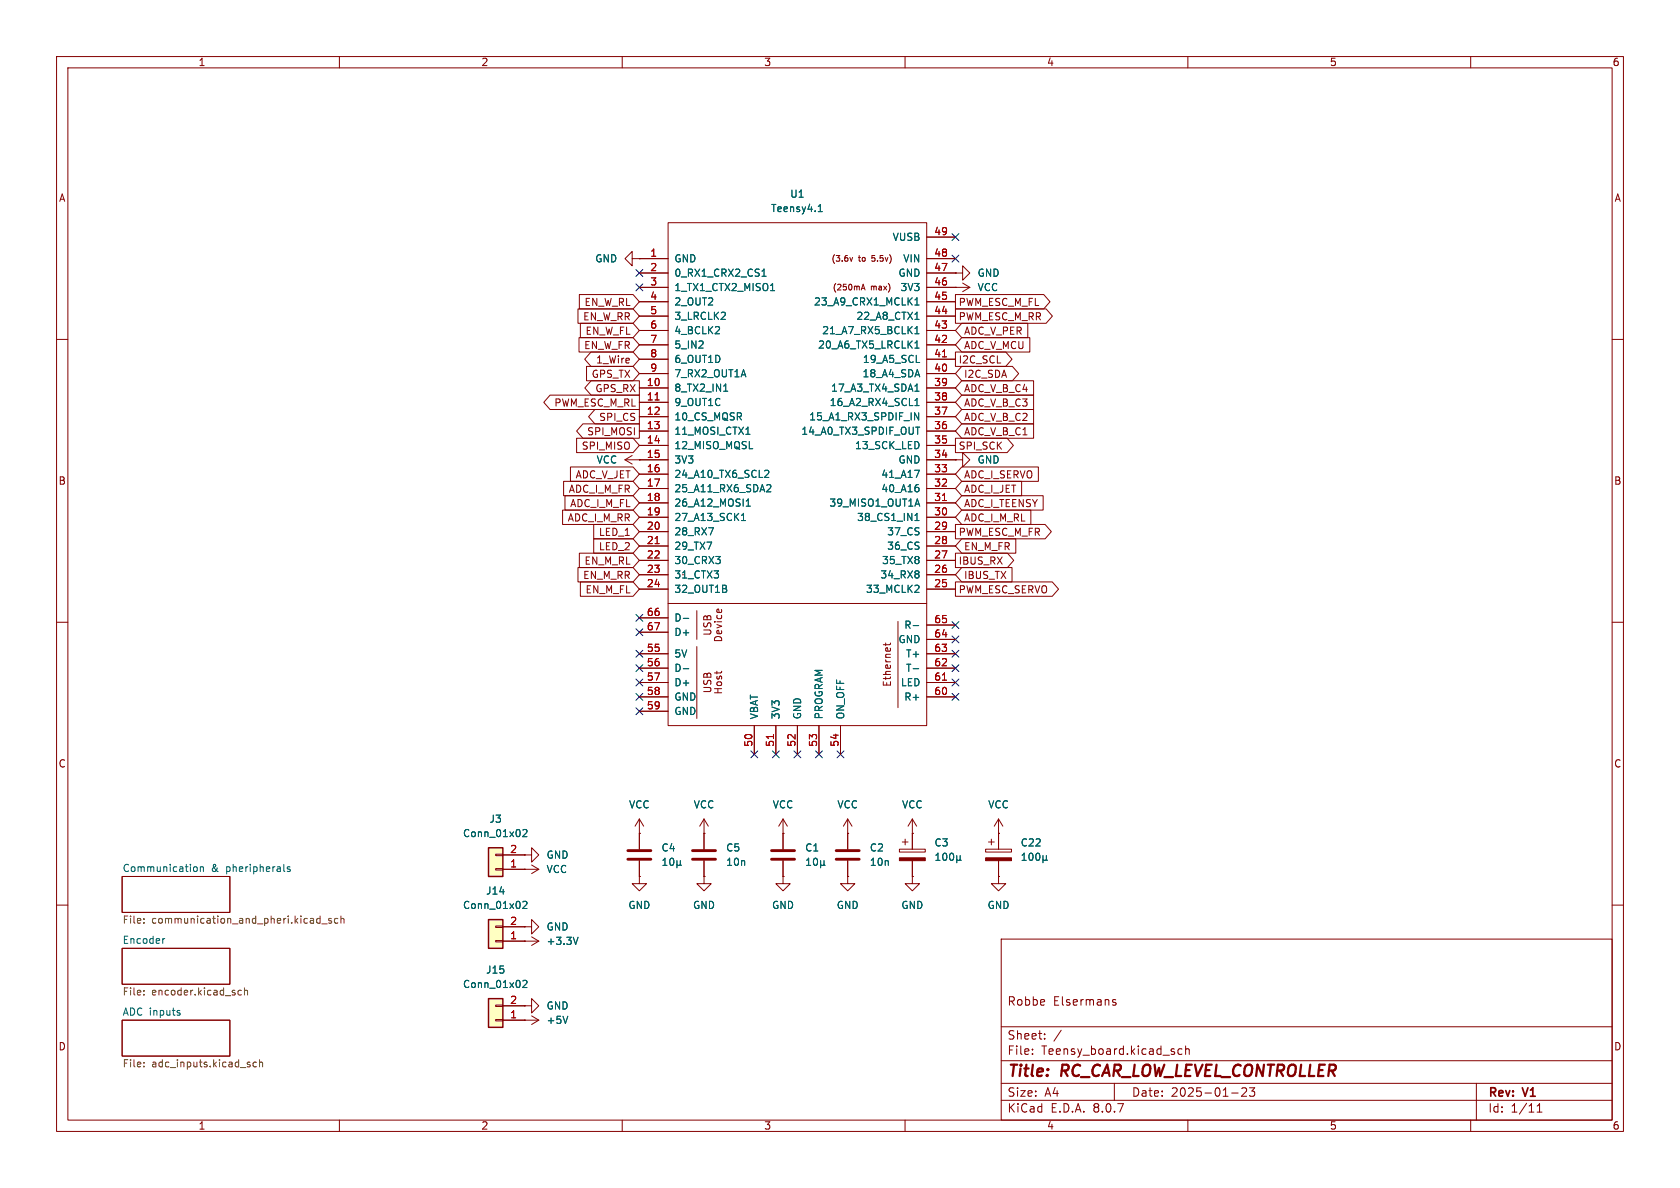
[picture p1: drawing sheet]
<svg xmlns="http://www.w3.org/2000/svg" width="297mm" height="210mm" viewBox="0 0 297 210" stroke-linecap="round" stroke-linejoin="round" font-family="sans-serif">
<g fill="none" stroke="#840000" stroke-width=".18">
<path d="M10 10h277v190h-277zM12 12h273v186h-273zM60 10v2M110 10v2M160 10v2M210 10v2M260 10v2M10 60h2M285 60h2M10 110h2M285 110h2M21.6 154.9h19v6.4h-19z"/>
<path d="M113 147.3h.1M113 144.8l-.7 1.3M113 144.8v2.5M113 144.8l.8 1.3M138.4 154.9v1.3h1.3l-1.3 1.3-1.2-1.3h1.2M138.4 154.9h.1M138.4 147.3v2.8M138.4 152.1v2.8M159 150.1h4.6v.5h-4.6zM159.5 148.8h1M160 148.3v1.1M161.3 147.3h.1"/>
<path d="M161.3 154.9v1.3h1.3l-1.3 1.3-1.3-1.3h1.3M161.3 154.9h.1M161.3 144.8l-.8 1.3M161.3 144.8v5.3M161.3 152.1v2.8M161.3 144.8l.8 1.3M174.2 150.1h4.6v.5h-4.6zM174.8 148.8h1M175.3 148.3v1.1M176.5 154.9v1.3h1.3l-1.3 1.3-1.2-1.3h1.2M176.5 154.9h.1M176.5 147.3h.1"/>
<path d="M176.5 144.8l-.7 1.3M176.5 144.8v5.3M176.5 152.1v2.8M176.5 144.8l.8 1.3M10 160h2M21.6 167.6h19v6.4h-19zM92.7 177.8h1.3v-1.3l1.2 1.3-1.2 1.3v-1.3M92.7 177.8h.1M94 179.6l1.2 .7M177 166h108v32h-108zM196.7 177l.6 .4-.2 .3-.4-.1M197.2 176.8l-.3-.1-.2 .2"/>
<path d="M285 160h2M21.6 180.3h19v6.4h-19zM60 198v2M92.7 180.3h.1M92.7 180.3h2.5M95.2 180.3l-1.2 .8M110 198v2M160 198v2M177 194.5h108M177 191.5h108M177 187.5h108M177 181.5h108"/>
<path d="M182.5 186.3v.1M182.5 185.5v.1M184.7 183.6v.1M184.7 182.8v.1M187.6 182.1l-1.3 2M197 191.5v3M209 185.5l-.5-.1-.3 .3v.4l.2 .2h.6M209.6 185.5l.2-.1 .4 .1v.9M209.6 184.9v1.5M210 198v2M217.7 193.2h1.2M219.5 192.4l.6-.1 .2 .1 .1 .3-.9 1.1h.9"/>
<path d="M220.9 192.3h.9l-.5 .6 .4 .1v.7l-.2 .1h-.4l-.2-.1M260 198v2M261 191.5v6.5M271.7 196.6h.9M271.7 195.5l.5-.4v1.5"/>
</g>
<g fill="none" stroke="#006464" stroke-width=".18">
<path d="M34.3 153.3l.3-.1 .3 .3-.1 .5h-.5M35.4 153.3l.2-.1 .3 .1 .1 .8M35.4 153.2v.9M51.3 153.3l-.3-.1-.2 .2v.2l.5 .1v.3h-.5M142.6 153h.7M142.6 152.1l.4-.4v1.3M144 151.8l.1-.1a.68 .68 0 0 1 .4 .6 .68 .68 0 0 1-.4 .7 .84 .84 0 0 1-.1-1.2zM145.1 152.8l.2 .2h.2l.2-.2M145.1 152.1v1.3M145.7 152.8l.2 .2M145.7 152.1v.7M165.5 152.1h.7"/>
<path d="M165.5 151.2l.3-.4v1.3M166.8 150.9l.2-.1a.68 .68 0 0 1 .4 .7 .68 .68 0 0 1-.4 .6l-.2-.1-.1-.4zM168 150.9l.2-.1a.68 .68 0 0 1 .4 .7 .68 .68 0 0 1-.4 .6l-.2-.1-.1-.4zM169.1 151.9l.2 .2h.3l.1-.2M169.1 151.2v1.3M169.7 151.9l.2 .2M169.7 151.2v.7M180.7 152.1h.7M180.7 151.2l.4-.4v1.3M182 150.9l.2-.1a.68 .68 0 0 1 .4 .7 .68 .68 0 0 1-.4 .6l-.2-.1-.1-.4zM183.2 150.9l.2-.1a.68 .68 0 0 1 .5 .7 .68 .68 0 0 1-.5 .6l-.2-.1-.1-.4zM184.4 151.9l.2 .2h.2l.2-.2"/>
<path d="M184.4 151.2v1.3M185 151.9l.2 .2M185 151.2v.7M29.1 165.9l-.3 .3M31.5 179l.3 .1v.2l-.1 .2h-.3M31.5 178.6l.3 .1M100.4 179.6l-.4 1.3"/>
</g>
<g fill="none" stroke="#725600" stroke-width=".18">
<path d="M25.4 162.4v.1M25.4 163.1v.1M25.4 175.1v.1M25.4 175.8v.1M42.7 175.1h-.4l-.2 .2 .1 .5h.5M43.2 175.2l.2-.1h.3l.1 .8M43.2 174.6v1.3M56.2 162.4h.4M56.6 161.9v1.3M56.6 163.1l-.4 .1M56.9 163.3h1M58.6 162.4h-.3l-.2 .1 .1 .2 .4 .1v.3h-.5"/>
<path d="M59.7 162.4h-.3l-.3 .2 .1 .5h.5M60.3 162.5l.2-.1h.3v.8M60.3 161.9v1.3M25.4 188.5v.1M25.4 187.8v.1M44.2 188.2v.3M45.3 187.8h-.3l-.3 .2 .2 .5h.4M45.9 187.9l.2-.1h.3v.8M45.9 187.3v1.3"/>
</g>
<path d="M136.4 151.9h4.1M136.4 150.4h4.1" fill="none" stroke="#840000" stroke-width=".51"/>
<g fill="#840000" stroke="#840000" stroke-width=".18">
<path d="M174.2 151.6h4.6v.5h-4.6z"/>
<path d="M159 151.6h4.6v.5h-4.6z"/>
</g>
<path d="M86.4 176.5h2.5v5.1h-2.5z" fill="#ffffc2"/>
<path d="M168.9 48.3h1.3v-1.3l1.2 1.3-1.2 1.2v-1.2M168.9 48.3h.1M168.9 50.8h.1M168.9 50.8h2.5M170.2 50l1.2 .8M171.4 50.8l-1.2 .8M87.6 177.7h1.3v.2h-1.3zM88.9 177.8h3.8M87.6 180.2h1.3v.3h-1.3zM88.9 180.3h3.8" fill="none" stroke="#840000" stroke-width=".18"/>
<path d="M86.4 176.5h2.5v5.1h-2.5z" fill="none" stroke="#840000" stroke-width=".25"/>
<path d="M92.4 173.4l.5-.1 .3 .4-.8 .9h.8" fill="none" stroke="#006464" stroke-width=".18"/>
<path d="M86.4 162.6h2.5v5h-2.5z" fill="#ffffc2"/>
<g fill="none" stroke="#840000" stroke-width=".18">
<path d="M168.9 81.3h1.3v-1.3l1.2 1.3-1.2 1.3v-1.3M168.9 81.3h.1M92.7 153.7h.1M92.7 153.7h2.5M94 152.9l1.2 .8M95.2 153.7l-1.2 .7M113 154.9v1.3h1.3l-1.3 1.3-1.2-1.3h1.2M113 154.9h.1M113 147.3v2.8M113 152.1v2.8M124.5 147.3h.1M124.5 154.9v1.3h1.2l-1.2 1.3-1.3-1.3h1.3"/>
<path d="M124.5 154.9h.1M124.5 144.8v5.3M124.5 152.1v2.8M124.5 144.8l-.8 1.3M124.5 144.8l.7 1.3M149.9 147.3v2.8M149.9 152.1v2.8M87.6 163.7h1.3v.3h-1.3zM87.6 166.2h1.3v.3h-1.3zM88.9 166.4h3.8M88.9 163.8h3.8M92.7 163.8h1.3v-1.2l1.2 1.2-1.2 1.3v-1.3"/>
<path d="M92.7 163.8h.1"/>
</g>
<path d="M86.4 162.6h2.5v5h-2.5z" fill="none" stroke="#840000" stroke-width=".25"/>
<path d="M92.4 159.5l.5-.2 .3 .4-.8 .9h.8M117.2 153h.7M117.2 152.1l.4-.4v1.3M118.6 151.8l.1-.1a.68 .68 0 0 1 .4 .6 .68 .68 0 0 1-.4 .7 .84 .84 0 0 1-.1-1.2zM119.7 152.8l.2 .2h.2l.2-.2M119.7 152.1v1.3M120.3 152.8l.2 .2M120.3 152.1v.7" fill="none" stroke="#006464" stroke-width=".18"/>
<path d="M111 151.9h4.1M111 150.4h4.1M122.4 151.9h4.1M122.4 150.4h4.1M147.8 151.9h4.1M147.8 150.4h4.1" fill="none" stroke="#840000" stroke-width=".51"/>
<path d="M86.4 149.9h2.5v5h-2.5z" fill="#ffffc2"/>
<g fill="none" stroke="#840000" stroke-width=".18">
<path d="M118.1 39.4h45.7v88.9h-45.7zM102.2 54.6h9.7l1.1 1.3-1.1 1.3h-9.7zM102.4 59.7h9.5l1.1 1.3-1.1 1.2h-9.5zM102.4 52.1h9.5l1.1 1.2-1.1 1.3h-9.5zM102.6 57.1h9.3l1.1 1.3-1.1 1.3h-9.3zM111.8 45.7v-1.2l-1.3 1.2 1.3 1.3v-1.3h1.2M113 45.7h.1M113 58.4h5.1M113 55.9h5.1M113 53.3h5.1M113 50.8h5.1M113 48.3h5.1"/>
<path d="M113 45.7h5.1M150.7 45.5l-.2 .7M152.3 51.3l.3-1.1 .3 1.1M152.4 51h.4M163.8 58.4h5.1M163.8 55.9h5.1M163.8 53.3h5.1M163.8 50.8h5.1M163.8 48.3h5.1M163.8 45.7h5.1M163.8 41.9h5.1M168.9 54.6h16l1.2 1.3-1.2 1.3h-16z"/>
<path d="M168.9 52.1h15.6l1.1 1.2-1.1 1.3h-15.6zM168.9 48.3h.1M168.9 50.8h.1M170 57.1h11.7v2.6h-11.7l-1.1-1.3zM170 59.7h12.1v2.5h-12.1l-1.1-1.2zM97.2 69.8h15.8v2.6h-15.8l-1.1-1.3zM101.9 77.5h10l1.1 1.2-1.1 1.3h-10zM103 74.9h10v2.6h-10l-1.1-1.3zM103.7 64.8h8.2l1.1 1.2-1.1 1.3h-8.2zM104.5 62.2h7.4l1.1 1.3-1.1 1.3h-7.4l-1.1-1.3zM104.5 67.3h8.5v2.6h-8.5l-1.1-1.3zM105.2 72.4h7.8v2.5h-7.8l-1.1-1.2z"/>
<path d="M113 68.6h5.1M113 71.1h5.1M113 73.7h5.1M113 76.2h5.1M113 78.7h5.1M113 66h5.1M113 63.5h5.1M113 61h5.1M163.8 68.6h5.1M163.8 71.1h5.1M163.8 73.7h5.1M163.8 76.2h5.1"/>
<path d="M163.8 78.7h5.1M163.8 66h5.1M163.8 63.5h5.1M163.8 61h5.1M168.9 62.2h8.9l1.1 1.3-1.1 1.3h-8.9zM168.9 77.5h9.1l1.2 1.2-1.2 1.3h-9.1zM170 64.8h9l1.1 1.2-1.1 1.3h-9l-1.1-1.3zM170 69.8h12.7v2.6h-12.7l-1.1-1.3zM170 72.4h12.7v2.5h-12.7l-1.1-1.2zM170 74.9h12.7v2.6h-12.7l-1.1-1.3zM170 67.3h12.7v2.6h-12.7l-1.1-1.3zM99.5 90.2h12.4l1.1 1.2-1.1 1.3h-12.4z"/>
<path d="M99.6 85.1h12.3l1.1 1.3-1.1 1.2h-12.3zM99.9 87.6h12l1.1 1.3-1.1 1.3h-12zM100.8 82.5h11.1l1.1 1.3-1.1 1.3h-11.1zM102.4 97.8h9.5l1.1 1.3-1.1 1.2h-9.5zM105 95.2h6.9l1.1 1.3-1.1 1.3h-6.9zM105 92.7h6.9l1.1 1.3-1.1 1.3h-6.9zM110.5 81.3h7.6M110.5 81.3l1.3 .7M111.8 80.5l-1.3 .8M113 81.3h.1M113 83.8h5.1M113 86.4h5.1"/>
<path d="M113 88.9h5.1M113 91.4h5.1M113 94h5.1M113 96.5h5.1M113 99.1h5.1M163.8 81.3h5.1M163.8 83.8h5.1M163.8 86.4h5.1M163.8 88.9h5.1M163.8 91.4h5.1M163.8 94h5.1M163.8 96.5h5.1"/>
<path d="M163.8 99.1h5.1M168.9 97.8h9.2l1.1 1.3-1.1 1.2h-9.2zM168.9 92.7h15.9l1.1 1.3-1.1 1.3h-15.9zM168.9 81.3h.1M170 90.2h12.2v2.5h-12.2l-1.1-1.3zM170 87.6h14.4v2.6h-14.4l-1.1-1.3zM170 95.2h9.6v2.6h-9.6l-1.1-1.3zM170 85.1h10.6v2.5h-10.6l-1.1-1.2zM170 82.5h13.6v2.6h-13.6l-1.1-1.3zM102.2 100.3h9.7l1.1 1.3-1.1 1.3h-9.7zM102.6 102.9h9.3l1.1 1.2-1.1 1.3h-9.3zM113 101.6h5.1"/>
<path d="M113 104.1h5.1M113 115.6h5.1M113 118.1h5.1M113 109.2h5.1M113 111.8h5.1M118.1 106.7h45.7M123.2 108v5M123.2 114.3v12.7M126.7 118.7v.4M126.8 107.7h.2l.2 .6M127.6 118.7v.1M156.6 113.7v.4"/>
<path d="M157.4 113.7l-.2 .3h-1M158.7 109.9v15.2M163.8 101.6h5.1M163.8 104.1h5.1M163.8 115.6h5.1M163.8 118.1h5.1M163.8 113h5.1M163.8 110.5h5.1M168.9 102.9h17.1l1.1 1.2-1.1 1.3h-17.1zM170 100.3h8.9v2.6h-8.9l-1.1-1.3zM113 120.7h5.1M113 123.2h5.1"/>
<path d="M113 125.7h5.1M133.3 128.3v5.1M137.2 128.3v5.1M141 128.3v5.1M144.8 128.3v5.1M148.6 128.3v5.1M163.8 120.7h5.1M163.8 123.2h5.1M87.6 151h1.3v.3h-1.3zM87.6 153.5h1.3v.3h-1.3zM88.9 153.7h3.8M88.9 151.1h3.8"/>
<path d="M92.7 151.1h1.3v-1.2l1.2 1.2-1.2 1.3v-1.3M92.7 151.1h.1M92.7 153.7h.1M113 154.9h.1M113 147.3h.1M113 147.3v2.8M113 152.1v2.8M124.5 154.9h.1M124.5 147.3h.1M124.5 147.3v2.8M124.5 152.1v2.8M138.4 147.3h.1"/>
<path d="M138.4 154.9h.1M138.4 144.8l-.7 1.3M138.4 144.8v5.3M138.4 152.1v2.8M138.4 144.8l.8 1.3M149.9 154.9v1.3h1.2l-1.2 1.3-1.3-1.3h1.3M149.9 154.9h.1M149.9 147.3h.1M149.9 144.8l-.8 1.3M149.9 144.8v5.3M149.9 152.1v2.8M149.9 144.8l.7 1.3"/>
<path d="M161.3 154.9h.1M161.3 147.3h.1M161.3 147.3v2.8M161.3 152.1v2.8M176.5 147.3h.1M176.5 154.9h.1M176.5 147.3v2.8M176.5 152.1v2.8M88.9 166.4h6.3M88.9 163.8h3.8M88.9 177.8h3.8M92.7 166.4h.1"/>
<path d="M92.7 177.8h.1M92.7 163.8h.1M94 165.6l1.2 .8M95.2 166.4l-1.2 .7M88.9 180.3h3.8M92.7 180.3h.1"/>
</g>
<path d="M86.4 149.9h2.5v5h-2.5z" fill="none" stroke="#840000" stroke-width=".25"/>
<g fill="none" stroke="#006464" stroke-width=".18">
<path d="M144.7 37.4h.7M144.7 36.5l.3-.4v1.3M134.7 48.8h.7M134.8 47.9l.3-.3v1.2M136.2 51.4h.7M161.7 53l.4-.4v1.3M161.7 58.1l.4-.4v1.3M161.7 59h.8M161.7 56.5h.8M161.7 53.9h.8M127.9 69.2h.8M131.9 76.8h.7"/>
<path d="M161.7 73l.7 1.2v-1.2M161.7 69.2h.8M161.7 60.6l.4-.3v1.2M161.7 70.8l.4-.4v1.3M161.7 71.7h.8M161.7 61.5h.8M161.9 75.5h.7M162 64.1h.6M162 68.1l.1-.2v1.3M125.3 93.3h.8l-.5 1.3M131.1 92h.7M131.1 91.1l.3-.4v1.3"/>
<path d="M131.9 89.5h.8M131.9 88.6l.4-.4v1.3M135.4 83.1l.4 .1 .1 .3-.8 .9h.8M135.7 85.7h.5l.1 .3-.8 .9h.8M161.7 83.1h.8l-.5 1.3M161.7 92h.8M161.7 91.1l.4-.4v1.3M161.9 89.1h.6M162.2 88.2l.4 1.3M162.4 86.2l.1 .2-.1 .5M120.8 118.2h1M120.8 109.3h1"/>
<path d="M161.4 118.2h1M161.4 110.6h1M162.4 103.5l.1 .2-.1 .3-.7 .7h.8M92.4 146.8l.5-.2 .3 .4-.8 .9h.8M92.4 159.5l.5-.2 .3 .4-.8 .9h.8M117.2 153h.7M117.2 152.1l.4-.4v1.3M118.6 151.8l.1-.1a.68 .68 0 0 1 .4 .6 .68 .68 0 0 1-.4 .7 .84 .84 0 0 1-.1-1.2zM119.7 152.8l.2 .2h.2l.2-.2M119.7 152.1v1.3M120.3 152.8l.2 .2M120.3 152.1v.7"/>
<path d="M142.6 153h.7M142.6 152.1l.4-.4v1.3M144 151.8l.1-.1a.68 .68 0 0 1 .4 .6 .68 .68 0 0 1-.4 .7 .84 .84 0 0 1-.1-1.2zM145.1 152.8l.2 .2h.2l.2-.2M145.1 152.1v1.3M145.7 152.8l.2 .2M145.7 152.1v.7M165.5 152.1h.7M165.5 151.2l.3-.4v1.3M166.8 150.9l.2-.1a.68 .68 0 0 1 .4 .7 .68 .68 0 0 1-.4 .6l-.2-.1-.1-.4zM168 150.9l.2-.1a.68 .68 0 0 1 .4 .7 .68 .68 0 0 1-.4 .6l-.2-.1-.1-.4zM169.1 151.9l.2 .2h.3l.1-.2"/>
<path d="M169.1 151.2v1.3M169.7 151.9l.2 .2M169.7 151.2v.7M180.7 152.1h.7M180.7 151.2l.4-.4v1.3M182 150.9l.2-.1a.68 .68 0 0 1 .4 .7 .68 .68 0 0 1-.4 .6l-.2-.1-.1-.4zM183.2 150.9l.2-.1a.68 .68 0 0 1 .5 .7 .68 .68 0 0 1-.5 .6l-.2-.1-.1-.4zM184.4 151.9l.2 .2h.2l.2-.2M184.4 151.2v1.3M185 151.9l.2 .2M185 151.2v.7M92.4 173.4l.5-.1 .3 .4-.8 .9h.8"/>
<path d="M100.4 179.6l-.4 1.3M102.2 165.7l-.4 1.2"/>
</g>
<path d="M115.8 70.7h.7M166.6 63.1h.7M115.8 96.1h.7M166.6 88.5h.7M136.7 129.8v.8M166.6 120.2h.7" fill="none" stroke="#a90000" stroke-width=".18"/>
<g fill="none" stroke="#000084" stroke-width=".18">
<path d="M112.4 50.2l1.2 1.2M112.4 47.7l1.2 1.2M113.6 50.2l-1.2 1.2M113.6 47.7l-1.2 1.2M168.3 45.1l1.2 1.2M168.3 41.3l1.2 1.2M169.5 45.1l-1.2 1.2M169.5 41.3l-1.2 1.2M112.4 108.6l1.2 1.2M112.4 111.2l1.2 1.2M112.4 117.5l1.2 1.2M112.4 115l1.2 1.2"/>
<path d="M113.6 108.6l-1.2 1.2M113.6 111.2l-1.2 1.2M113.6 117.5l-1.2 1.2M113.6 115l-1.2 1.2M168.3 112.4l1.2 1.2M168.3 117.5l1.2 1.2M168.3 115l1.2 1.2M168.3 109.9l1.2 1.2M169.5 112.4l-1.2 1.2M169.5 117.5l-1.2 1.2M169.5 115l-1.2 1.2M169.5 109.9l-1.2 1.2"/>
<path d="M112.4 120l1.2 1.3M112.4 125.1l1.2 1.2M112.4 122.6l1.2 1.2M113.6 120l-1.2 1.3M113.6 125.1l-1.2 1.2M113.6 122.6l-1.2 1.2M132.7 132.7l1.3 1.3M134 132.7l-1.3 1.3M136.6 132.7l1.2 1.3M137.8 132.7l-1.2 1.3M140.4 132.7l1.2 1.3M141.6 132.7l-1.2 1.3"/>
<path d="M144.2 132.7l1.2 1.3M145.4 132.7l-1.2 1.3M148 132.7l1.2 1.3M149.2 132.7l-1.2 1.3M168.3 122.6l1.2 1.2M168.3 120l1.2 1.3M169.5 122.6l-1.2 1.2M169.5 120l-1.2 1.3"/>
</g>
<g font-size="2.8" fill="#840000">
<text x="178" y="190.9">Title:</text>
<text x="187.7" y="190.9">RC_CAR_LOW_LEVEL_CONTROLLER</text>
</g>
<g font-size="2.1" fill="#840000">
<text x="178" y="178">Robbe</text>
<text x="186.2" y="178">Elsermans</text>
<text x="178" y="184">Sheet:</text>
<text x="178" y="186.7">File:</text>
<text x="184.1" y="186.7">Teensy_board.kicad_sch</text>
<text x="178" y="196.9">KiCad</text>
<text x="178" y="194.1">Size:</text>
<text x="184.7" y="194.1">A4</text>
<text x="185.7" y="196.9">E.D.A.</text>
<text x="193.3" y="196.9">8.0.7</text>
<text x="200" y="194.1">Date:</text>
<text x="207" y="194.1">2025-01-23</text>
<text x="263" y="194.3">Rev:</text>
<text x="263" y="196.9">Id:</text>
<text x="267.1" y="196.9">1/11</text>
<text x="269.4" y="194.3">V1</text>
</g>
<g font-size="1.8" fill="#840000">
<text x="35" y="11.9">1</text>
<text x="85" y="11.9">2</text>
<text x="135" y="11.9">3</text>
<text x="185" y="11.9">4</text>
<text x="235" y="11.9">5</text>
<text x="285" y="11.9">6</text>
<text x="10.3" y="35.9">A</text>
<text x="285.3" y="35.9">A</text>
<text x="103" y="56.8">EN_W_RR</text>
<text x="103.2" y="54.3">EN_W_RL</text>
<text x="103.4" y="59.4">EN_W_FL</text>
<text x="169.4" y="56.8">PWM_ESC_M_RR</text>
<text x="169.4" y="54.3">PWM_ESC_M_FL</text>
<text x="170.3" y="59.4">ADC_V_PER</text>
<text x="103.2" y="61.9">EN_W_FR</text>
<text x="105.3" y="64.5">1_Wire</text>
<text x="169.4" y="64.5">I2C_SCL</text>
<text x="170.3" y="61.9">ADC_V_MCU</text>
<text x="104.5" y="67">GPS_TX</text>
<text x="105.2" y="69.5">GPS_RX</text>
<text x="170.3" y="67">I2C_SDA</text>
<text x="170.3" y="69.5">ADC_V_B_C4</text>
<text x="97.9" y="72.1">PWM_ESC_M_RL</text>
<text x="103.7" y="77.2">SPI_MOSI</text>
<text x="105.8" y="74.6">SPI_CS</text>
<text x="170.3" y="72.1">ADC_V_B_C3</text>
<text x="170.3" y="74.6">ADC_V_B_C2</text>
<text x="170.3" y="77.2">ADC_V_B_C1</text>
<text x="102.7" y="79.7">SPI_MISO</text>
<text x="169.4" y="79.7">SPI_SCK</text>
<text x="10.3" y="85.9">B</text>
<text x="100.5" y="87.3">ADC_I_M_FR</text>
<text x="100.7" y="89.9">ADC_I_M_FL</text>
<text x="101.7" y="84.8">ADC_V_JET</text>
<text x="170.3" y="89.9">ADC_I_TEENSY</text>
<text x="170.3" y="87.3">ADC_I_JET</text>
<text x="170.3" y="84.8">ADC_I_SERVO</text>
<text x="285.3" y="85.9">B</text>
<text x="100.3" y="92.4">ADC_I_M_RR</text>
<text x="105.8" y="94.9">LED_1</text>
<text x="169.4" y="94.9">PWM_ESC_M_FR</text>
<text x="170.3" y="92.4">ADC_I_M_RL</text>
<text x="103.2" y="100">EN_M_RL</text>
<text x="105.8" y="97.5">LED_2</text>
<text x="169.4" y="100">IBUS_RX</text>
<text x="170.3" y="97.5">EN_M_FR</text>
<text x="103" y="102.6">EN_M_RR</text>
<text x="103.4" y="105.1">EN_M_FL</text>
<text x="169.4" y="105.1">PWM_ESC_SERVO</text>
<text x="170.3" y="102.6">IBUS_TX</text>
<text x="126" y="112.5" transform="rotate(-90 126 112.5)">USB</text>
<text x="127.9" y="113.7" transform="rotate(-90 127.9 113.7)">Device</text>
<text x="126" y="122.7" transform="rotate(-90 126 122.7)">USB</text>
<text x="127.9" y="122.9" transform="rotate(-90 127.9 122.9)">Host</text>
<text x="157.7" y="121.5" transform="rotate(-90 157.7 121.5)">Ethernet</text>
<text x="10.3" y="135.9">C</text>
<text x="285.3" y="135.9">C</text>
<text x="10.3" y="185.9">D</text>
<text x="285.3" y="185.9">D</text>
<text x="35" y="199.9">1</text>
<text x="85" y="199.9">2</text>
<text x="135" y="199.9">3</text>
<text x="185" y="199.9">4</text>
<text x="235" y="199.9">5</text>
<text x="285" y="199.9">6</text>
</g>
<g font-size="1.8" fill="#006464">
<text x="139.6" y="35.2">U1</text>
<text x="136.2" y="37.7">Teensy4.1</text>
<text x="105.1" y="46.6">GND</text>
<text x="119.1" y="46.6">GND</text>
<text x="157.7" y="42.8">VUSB</text>
<text x="159.6" y="46.6">VIN</text>
<text x="119.1" y="49.1">0_RX1_CRX2_CS1</text>
<text x="119.1" y="51.7">1_TX1_CTX2_MISO1</text>
<text x="158.7" y="49.1">GND</text>
<text x="159.1" y="51.7">3V3</text>
<text x="172.7" y="49.1">GND</text>
<text x="172.7" y="51.7">VCC</text>
<text x="119.1" y="56.7">3_LRCLK2</text>
<text x="119.1" y="59.3">4_BCLK2</text>
<text x="119.1" y="54.2">2_OUT2</text>
<text x="143.8" y="54.2">23_A9_CRX1_MCLK1</text>
<text x="145.3" y="59.3">21_A7_RX5_BCLK1</text>
<text x="151.3" y="56.7">22_A8_CTX1</text>
<text x="119.1" y="61.8">5_IN2</text>
<text x="119.1" y="64.4">6_OUT1D</text>
<text x="144.5" y="61.8">20_A6_TX5_LRCLK1</text>
<text x="152.5" y="64.4">19_A5_SCL</text>
<text x="119.1" y="69.4">8_TX2_IN1</text>
<text x="119.1" y="72">9_OUT1C</text>
<text x="119.1" y="66.9">7_RX2_OUT1A</text>
<text x="146.6" y="72">16_A2_RX4_SCL1</text>
<text x="146.8" y="69.4">17_A3_TX4_SDA1</text>
<text x="152.4" y="66.9">18_A4_SDA</text>
<text x="119.1" y="74.5">10_CS_MQSR</text>
<text x="119.1" y="77.1">11_MOSI_CTX1</text>
<text x="141.6" y="77.1">14_A0_TX3_SPDIF_OUT</text>
<text x="143" y="74.5">15_A1_RX3_SPDIF_IN</text>
<text x="105.4" y="82.1">VCC</text>
<text x="119.1" y="79.6">12_MISO_MQSL</text>
<text x="119.1" y="82.1">3V3</text>
<text x="151.1" y="79.6">13_SCK_LED</text>
<text x="158.7" y="82.1">GND</text>
<text x="172.7" y="82.1">GND</text>
<text x="119.1" y="84.7">24_A10_TX6_SCL2</text>
<text x="119.1" y="87.2">25_A11_RX6_SDA2</text>
<text x="119.1" y="89.8">26_A12_MOSI1</text>
<text x="146.5" y="89.8">39_MISO1_OUT1A</text>
<text x="155.7" y="87.2">40_A16</text>
<text x="155.7" y="84.7">41_A17</text>
<text x="119.1" y="92.3">27_A13_SCK1</text>
<text x="119.1" y="94.8">28_RX7</text>
<text x="151.4" y="92.3">38_CS1_IN1</text>
<text x="156.7" y="94.8">37_CS</text>
<text x="119.1" y="97.4">29_TX7</text>
<text x="119.1" y="99.9">30_CRX3</text>
<text x="155.8" y="99.9">35_TX8</text>
<text x="156.7" y="97.4">36_CS</text>
<text x="119.1" y="102.5">31_CTX3</text>
<text x="119.1" y="105">32_OUT1B</text>
<text x="153" y="105">33_MCLK2</text>
<text x="155.5" y="102.5">34_RX8</text>
<text x="119.1" y="110.1">D-</text>
<text x="119.1" y="112.6">D+</text>
<text x="158.7" y="113.9">GND</text>
<text x="159.8" y="111.4">R-</text>
<text x="119.1" y="116.4">5V</text>
<text x="119.1" y="119">D-</text>
<text x="160.1" y="119">T-</text>
<text x="160.1" y="116.4">T+</text>
<text x="119.1" y="121.5">D+</text>
<text x="119.1" y="124.1">GND</text>
<text x="159.2" y="121.5">LED</text>
<text x="159.8" y="124.1">R+</text>
<text x="119.1" y="126.6">GND</text>
<text x="134.2" y="127.3" transform="rotate(-90 134.2 127.3)">VBAT</text>
<text x="138" y="127.3" transform="rotate(-90 138 127.3)">3V3</text>
<text x="141.8" y="127.3" transform="rotate(-90 141.8 127.3)">GND</text>
<text x="145.6" y="127.3" transform="rotate(-90 145.6 127.3)">PROGRAM</text>
<text x="149.5" y="127.3" transform="rotate(-90 149.5 127.3)">ON_OFF</text>
<text x="111.1" y="143.1">VCC</text>
<text x="122.5" y="143.1">VCC</text>
<text x="136.5" y="143.1">VCC</text>
<text x="147.9" y="143.1">VCC</text>
<text x="159.4" y="143.1">VCC</text>
<text x="174.6" y="143.1">VCC</text>
<text x="81.8" y="148.2">Conn_01x02</text>
<text x="86.4" y="145.6">J3</text>
<text x="165.1" y="149.8">C3</text>
<text x="180.3" y="149.8">C22</text>
<text x="21.6" y="154.2">Communication</text>
<text x="37.3" y="154.2">&amp;</text>
<text x="40.1" y="154.2">pheripherals</text>
<text x="96.5" y="152">GND</text>
<text x="96.5" y="154.5">VCC</text>
<text x="116.8" y="150.7">C4</text>
<text x="128.3" y="150.7">C5</text>
<text x="128.3" y="153.3">10n</text>
<text x="142.2" y="150.7">C1</text>
<text x="153.7" y="150.7">C2</text>
<text x="153.7" y="153.3">10n</text>
<text x="81.8" y="160.9">Conn_01x02</text>
<text x="85.8" y="158.3">J14</text>
<text x="111" y="160.9">GND</text>
<text x="122.4" y="160.9">GND</text>
<text x="136.4" y="160.9">GND</text>
<text x="147.8" y="160.9">GND</text>
<text x="159.3" y="160.9">GND</text>
<text x="174.5" y="160.9">GND</text>
<text x="21.6" y="166.9">Encoder</text>
<text x="96.5" y="164.7">GND</text>
<text x="96.5" y="167.2">+3.3V</text>
<text x="85.8" y="172.3">J15</text>
<text x="21.6" y="179.6">ADC inputs</text>
<text x="81.8" y="174.9">Conn_01x02</text>
<text x="96.5" y="178.7">GND</text>
<text x="96.5" y="181.2">+5V</text>
</g>
<g font-size="1.8" fill="#a90000">
<text x="165.1" y="41.7">49</text>
<text x="114.9" y="45.5">1</text>
<text x="165.1" y="45.5">48</text>
<text x="114.9" y="48">2</text>
<text x="114.9" y="50.5">3</text>
<text x="114.9" y="53.1">4</text>
<text x="165.1" y="53.1">45</text>
<text x="165.1" y="50.5">46</text>
<text x="165.1" y="48">47</text>
<text x="114.9" y="55.6">5</text>
<text x="114.9" y="58.2">6</text>
<text x="165.1" y="58.2">43</text>
<text x="165.1" y="55.6">44</text>
<text x="114.9" y="60.7">7</text>
<text x="114.9" y="63.2">8</text>
<text x="114.9" y="65.8">9</text>
<text x="165.1" y="65.8">40</text>
<text x="165.1" y="63.2">41</text>
<text x="165.1" y="60.7">42</text>
<text x="114.3" y="68.3">10</text>
<text x="114.3" y="70.9">11</text>
<text x="165.1" y="70.9">38</text>
<text x="165.1" y="68.3">39</text>
<text x="114.3" y="73.4">12</text>
<text x="114.3" y="75.9">13</text>
<text x="165.1" y="75.9">36</text>
<text x="165.1" y="73.4">37</text>
<text x="114.3" y="78.5">14</text>
<text x="114.3" y="81">15</text>
<text x="114.3" y="83.6">16</text>
<text x="165.1" y="83.6">33</text>
<text x="165.1" y="78.5">35</text>
<text x="165.1" y="81">34</text>
<text x="114.3" y="86.1">17</text>
<text x="114.3" y="88.6">18</text>
<text x="165.1" y="88.6">31</text>
<text x="165.1" y="86.1">32</text>
<text x="114.3" y="91.2">19</text>
<text x="114.3" y="93.7">20</text>
<text x="165.1" y="93.7">29</text>
<text x="165.1" y="91.2">30</text>
<text x="114.3" y="96.3">21</text>
<text x="114.3" y="98.8">22</text>
<text x="114.3" y="101.3">23</text>
<text x="165.1" y="101.3">26</text>
<text x="165.1" y="98.8">27</text>
<text x="165.1" y="96.3">28</text>
<text x="114.3" y="103.9">24</text>
<text x="165.1" y="103.9">25</text>
<text x="114.3" y="109">66</text>
<text x="114.3" y="111.5">67</text>
<text x="165.1" y="112.8">64</text>
<text x="165.1" y="110.2">65</text>
<text x="114.3" y="115.3">55</text>
<text x="114.3" y="117.9">56</text>
<text x="165.1" y="117.9">62</text>
<text x="165.1" y="115.3">63</text>
<text x="114.3" y="120.4">57</text>
<text x="114.3" y="122.9">58</text>
<text x="114.3" y="125.5">59</text>
<text x="165.1" y="122.9">60</text>
<text x="165.1" y="120.4">61</text>
<text x="133.1" y="132.1" transform="rotate(-90 133.1 132.1)">50</text>
<text x="136.9" y="132.1" transform="rotate(-90 136.9 132.1)">51</text>
<text x="140.7" y="132.1" transform="rotate(-90 140.7 132.1)">52</text>
<text x="144.5" y="132.1" transform="rotate(-90 144.5 132.1)">53</text>
<text x="148.3" y="132.1" transform="rotate(-90 148.3 132.1)">54</text>
<text x="90.1" y="153.4">1</text>
<text x="90.1" y="150.9">2</text>
<text x="90.1" y="166.1">1</text>
<text x="90.1" y="163.6">2</text>
<text x="90.1" y="177.5">2</text>
<text x="90.1" y="180.1">1</text>
</g>
<g font-size="1.8" fill="#725600">
<text x="21.6" y="163.6">File:</text>
<text x="26.8" y="163.6">communication_and_pheri.kicad_sch</text>
<text x="21.6" y="176.3">File:</text>
<text x="26.8" y="176.3">encoder.kicad_sch</text>
<text x="21.6" y="189">File:</text>
<text x="26.8" y="189">adc_inputs.kicad_sch</text>
</g>
<g font-size="1.4" fill="#840000">
<text x="146.9" y="46.5">(3.6v</text>
<text x="151.8" y="46.5">to</text>
<text x="154.3" y="46.5">5.5v)</text>
<text x="147.1" y="51.5">(250mA</text>
<text x="153.9" y="51.5">max)</text>
</g>
</svg>
